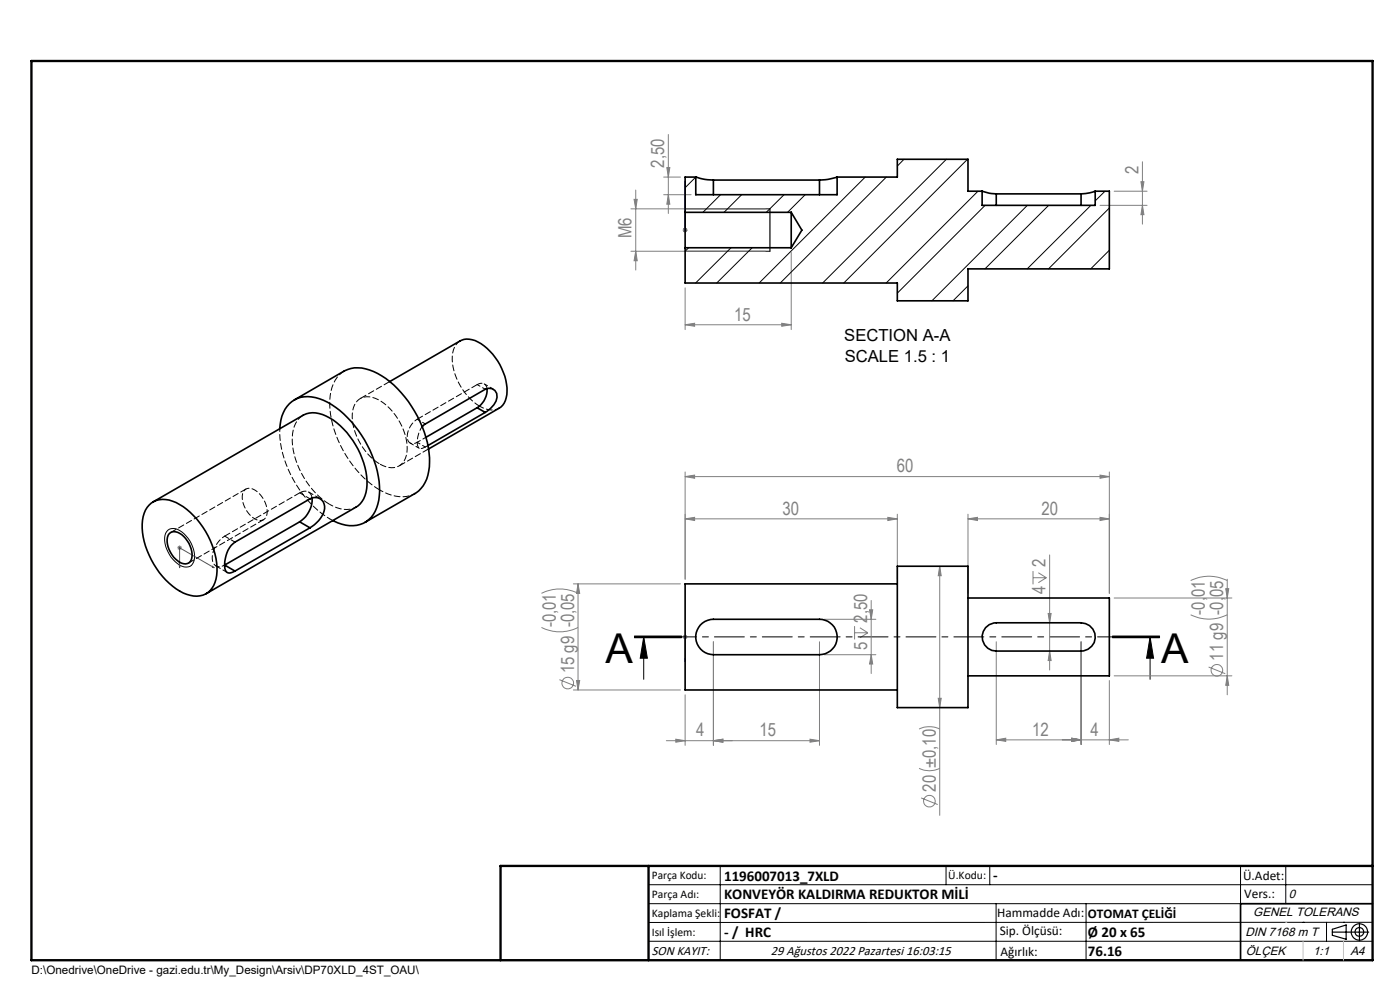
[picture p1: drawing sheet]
<svg xmlns="http://www.w3.org/2000/svg" width="297mm" height="210mm" viewBox="0 0 297 210" stroke-linecap="round" stroke-linejoin="round" font-family="sans-serif">
<g fill="none" stroke="#808080" stroke-width=".21">
<path d="M140.8 37.6h3.6M141.5 35.6h.6l-.3 2zM141.8 28.5v16.8M242 38.6h.7l-.3 2zM242.4 34.3v13.2M133.8 53.3h28.5M133.8 44.3h28.5M134.5 42.3h.7l-.3 2zM134.9 53.3l.3 2h-.7zM134.9 40.3v17M140.8 41.3h5.8M141.8 41.3l.3 2h-.6z"/>
<path d="M144.9 48.8h.9M145 48.4l.7 .8M145.3 48.3v1M145.7 48.4l-.7 .8M167.9 53.5v16.4M233.4 43.6h9.9M236.4 40.6h6.9M242.4 43.6l.3 1.9h-.7zM145.3 68.9l2.1-.3v.6zM145.3 61.1v8.8M145.3 68.9h22.6M165.8 68.6l2.1 .3-2.1 .3z"/>
<path d="M37.6 116.2h1M37.7 115.8l.8 .7M38.1 115.7v1M38.5 115.8l-.8 .7M145.3 110.1l2.1-.4v.7zM145.3 110.1h45.1M145.3 101.1l2.1-.3v.7zM145.3 100.1v22.8M145.3 101.1h90M188.3 109.7l2.1 .4-2.1 .3zM190.4 109.1v13.8M205.4 110.1l2-.4v.7z"/>
<path d="M205.4 110.1h29.9M205.4 109.1v16.8M222.7 117.7v24.4M233.4 109.7l1.9 .4-1.9 .3zM233.4 100.8l1.9 .3-1.9 .4zM235.3 100.1v25.8M114.9 133.1a8.6 8.6 0 0 0 7.7 0M114.9 125.9a8.6 8.6 0 0 1 7.7 0M121.6 123.9h22.8M122.6 123.9l.4 2h-.7zM122.6 123.9v22.5M144.9 135.1h.9"/>
<path d="M145 134.8l.7 .7M145.3 134.6v1M145.7 134.8l-.7 .7M151.3 136.1v22M173.8 136.1v22M174.8 138.9h11M174.8 131.4h11M181.3 132.8v2.8M181.3 134.2h2.8M182.4 133.2l1.7 1M184.1 134.2l-1.7 1.1M184.5 129.4h.6l-.3 2z"/>
<path d="M184.8 127.4v15.5M184.8 138.9l.3 2h-.6zM199.4 120.1l.3 2h-.7zM199.4 120.1v52.9M211.3 136.1v21.8M219.1 121.1v2.9M219.1 122.5h2.9M220.3 121.5l1.7 1M222 122.5l-1.7 1.1M222.4 130.1h.6l-.3 2zM222.7 138.1l.3 2h-.6zM229.3 136.1v21.8"/>
<path d="M236.4 126.9h24.9M252.6 130.4a8.6 8.6 0 0 0 7.7 0M252.6 123.1a8.6 8.6 0 0 1 7.7 0M260 124.9h.7l-.4 2zM260.3 122.9v24.5M118.7 144.2l3.5 1.4M121.6 146.4h22.8M122.3 144.3h.7l-.4 2.1zM141.4 157.1h32.4M143.4 156.8l1.9 .3-1.9 .3zM145.3 147.4v10.7M151.3 157.1l2.1-.3v.6z"/>
<path d="M171.8 156.8l2 .3-2 .3zM195 154.6a5.1 5.1 0 0 1 4.4 0M199 148.1h.7l-.3 2zM211.3 156.9l2.1-.3v.7zM211.3 156.9h28.1M227.4 156.6l1.9 .3-1.9 .4zM235.3 156.9l2-.3v.7zM235.3 144.3v13.6M236.4 143.4h24.9M256.4 141.5l3.5 1.4M260.3 143.4l.4 2h-.7zM195 163a4.8 4.8 0 0 0 4.4 0"/>
<path d="M195.4 169.3l3.5 1.4"/>
<circle cx="120.4" cy="144.9" r="1.24"/>
<circle cx="258.2" cy="142.2" r="1.23"/>
<circle cx="197.2" cy="170" r="1.24"/>
</g>
<g fill="none" stroke="#000" stroke-width=".21">
<path d="M145.3 44.3h18M145.3 53.3h18M35.6 112.5a2.63 2.63 0 0 1 3.5 .7 6.4 6.4 0 0 1 2 6 1.89 1.89 0 0 1-3 .7 6.8 6.8 0 0 1-3.1-6.3zM134.6 135.3h10zM134.6 135.1h10M134.6 134.9h10M136.6 135.1l.7 4.5h-1.5zM136.6 135.1v9M236 135.1h10M236 134.9h10M236 135.3h10M244 135.1l.7 4.5h-1.5z"/>
<path d="M244 135.1v9M137.6 187.7h153.6M137.6 191.7h153.6M137.6 199.7h153.6M152.8 183.7v20M200.7 183.7v4M210 183.7v4M211.3 191.7v12M230.4 191.7v12M263.2 183.7v20M272.8 183.7v8M276.4 195.6h.1"/>
<path d="M281.4 195.6v4.1M285 195.6h.1M291.2 195.6l-153.6 .1"/>
</g>
<g fill="none" stroke="#000" stroke-width=".25">
<path d="M163.3 44.3v9M282.6 197.7h7.8M282.6 197.1l3-.9v3l-3-.8zM288.4 195.8v3.8M106.2 203.7h185"/>
<circle cx="288.4" cy="197.7" r="1.74"/>
<circle cx="288.4" cy="197.7" r=".93"/>
</g>
<path d="M145.3 38.4v.6v-.6M145.3 38.4v10.4M145.3 48.7v.2zM145.3 48.8h.1M38 119.9l.2 .1-.1 .4zM38.1 120.4v-4.2l7.3 4.2M45 120.1l.4 .3-.4-.1zM145.3 135v.2zM145.3 135.1h.1M145.3 135.1v5.2M145.3 140.3v-.5v.5" fill="none" stroke="#00f" stroke-width=".21"/>
<path d="M246 135.1h-111.4" fill="none" stroke="#000" stroke-width=".21" stroke-dasharray="6.3 1.3 1.3 1.3" stroke-dashoffset="3.3"/>
<path d="M291.2 191.7h-28v12" fill="none" stroke="#000" stroke-width=".35"/>
<path d="M6.7 12.9h284.5v190.8h-284.5zM137.6 183.7v20M291.2 183.7h-185v20" fill="none" stroke="#000" stroke-width=".5"/>
<path d="M276.4 199.7v4M285 199.7v4" fill="none" stroke="#c0c0c0" stroke-width=".21"/>
<path d="M272.8 195.6h.1" fill="none" stroke="#c0c0c0" stroke-width=".25"/>
<path d="M244 135.1l.7 4.5h-1.5zM136.6 135.1l.7 4.5h-1.5z" fill="#000"/>
<g fill="#00f">
<path d="M145.3 139.8v.5zM145.3 135v.2z"/>
<path d="M38 119.9l.2 .1-.1 .4zM45 120.1l.4 .3-.4-.1z"/>
<path d="M145.3 48.7v.2zM145.3 38.4v.6zM145.3 48.7v.2zM145.3 38.4v.6z"/>
</g>
<g fill="#808080">
<path d="M188.3 109.7l2.1 .4-2.1 .3zM145.3 110.1l2.1-.4v.7zM151.3 157.1l2.1-.3v.6zM143.4 156.8l1.9 .3-1.9 .3z"/>
<path d="M233.4 109.7l1.9 .4-1.9 .3zM205.4 110.1l2-.4v.7z"/>
<path d="M165.8 68.6l2.1 .3-2.1 .3zM145.3 68.9l2.1-.3v.6z"/>
<path d="M242 38.6h.7l-.3 2zM242.4 43.6l.3 1.9h-.7z"/>
<path d="M122.3 144.3h.7l-.4 2.1zM122.6 123.9l.4 2h-.7zM260.3 143.4l.4 2h-.7zM260 124.9h.7l-.4 2z"/>
<path d="M184.8 138.9l.3 2h-.6zM184.5 129.4h.6l-.3 2z"/>
<path d="M134.9 53.3l.3 2h-.7zM134.5 42.3h.7l-.3 2z"/>
<path d="M222.4 130.1h.6l-.3 2zM222.7 138.1l.3 2h-.6zM199.4 120.1l.3 2h-.7zM199 148.1h.7l-.3 2z"/>
<path d="M141.8 41.3l.3 2h-.6zM141.5 35.6h.6l-.3 2z"/>
<path d="M145.3 101.1l2.1-.3v.7zM233.4 100.8l1.9 .3-1.9 .4zM151.3 157.1l2.1-.3v.6zM171.8 156.8l2 .3-2 .3zM211.3 156.9l2.1-.3v.7zM227.4 156.6l1.9 .3-1.9 .4zM227.4 156.6l1.9 .3-1.9 .4zM235.3 156.9l2-.3v.7z"/>
</g>
<g fill="none" stroke="#000" stroke-width=".35">
<path d="M147.6 37.6l1.9 .5 1.8 .1M147.6 37.6h-2.3v7.4M147.6 37.6v3.7h30v-3.7M151.3 38.2h22.5M151.3 38.2v3.1M173.8 38.2v3.1M177.6 37.6l-2 .5-1.8 .1M177.6 37.6h12.8v-3.8h15v6.8h3M145.3 45v7.6M145.3 52.6h22.6M145.3 45h22.6M167.9 45v7.6"/>
<path d="M167.9 45l2.2 3.8-2.2 3.8M208.4 40.6l1.5 .4 1.4 .1M208.4 40.6v3h23.9v-3M211.3 41.1h18M211.3 41.1v2.5M229.3 41.1v2.5M232.3 40.6l-1.2 .3-1.8 .2M232.3 40.6h3v16.4h-29.9v6.8h-15v-3.8h-45.1v-7.4M59.3 90.9a6.7 6.7 0 0 1 3.8-6.4 8.9 8.9 0 0 1 8.1 1.9 23.8 23.8 0 0 1 9.3 17.8 7.1 7.1 0 0 1-3.5 6.8 7.3 7.3 0 0 1-6.4-.6M62.4 84.8l10.6-6.1a7.3 7.3 0 0 1 7.1 .5 23.2 23.2 0 0 1 11 18.9 7.3 7.3 0 0 1-3.1 6.6l-10.6 6.1M82.7 81l14.9-8.7a4.3 4.3 0 0 1 4.5 .6 12.6 12.6 0 0 1 5.4 10.8 3.6 3.6 0 0 1-1.6 2.9l-15 8.6M101.2 86.5l-10.9 6.3"/>
<path d="M101.2 86.5l1.7 1M102.9 87.5a4.2 4.2 0 0 0 2.5-4 1.67 1.67 0 0 0-2.5-.9l-12.7 7.3-.6 .6M102.9 87.5l-12.1 7M103.3 82.5a4.6 4.6 0 0 1-2.1 4M31.6 107.1a4.7 4.7 0 0 1 5.8-.5 16.9 16.9 0 0 1 8.6 15.5 4.4 4.4 0 0 1-4.9 4.3 12.1 12.1 0 0 1-7.9-5.8 15 15 0 0 1-2.8-11 4.8 4.8 0 0 1 1.2-2.5zM32.5 106.5l31.8-18.4a5.4 5.4 0 0 1 5.6 .5 17 17 0 0 1 7.9 15.1 5.1 5.1 0 0 1-2.2 3.9l-31.9 18.3M35.9 113.2a2.16 2.16 0 0 1 3.1 .6 5.1 5.1 0 0 1 1.5 5 1.74 1.74 0 0 1-2.8 .1 5.2 5.2 0 0 1-2-5.3zM63.6 110.7l-15.9 9.2 2.1 1.2M63.6 110.7l2.2 1.3M65.8 112a5.7 5.7 0 0 0 3.1-4.6 2.02 2.02 0 0 0-3.1-1.6l-16 9.2a6.1 6.1 0 0 0-2 5.9 1.03 1.03 0 0 0 1.6 .4l.4-.2M65.8 112l-16 9.1M66.2 105.6a5.6 5.6 0 0 1-2.6 5.1"/>
<path d="M148.6 132.6a3.8 3.8 0 0 1 2.7-1.2h22.5a3.8 3.8 0 0 1 3.8 3.7 3.8 3.8 0 0 1-3.8 3.8h-22.5a3.8 3.8 0 0 1-3.4-2.3 3.8 3.8 0 0 1 .7-4zM190.4 120.1h15v30h-15zM190.4 123.9h-45.1v22.5h45.1M205.4 126.9h29.9v16.5h-29.9M209.1 133.1l.8-.6 1.4-.4h18a3 3 0 0 1 3 3 3 3 0 0 1-3 3h-18a3 3 0 0 1-2.7-1.8 3 3 0 0 1 .5-3.2z"/>
</g>
<g fill="none" stroke="#000" stroke-width=".21">
<path d="M147.6 37.6l-2.3 2.2M183.6 37.6l-22.6 22.4M188 37.6l-22.5 22.4M191.8 33.8l-1.4 1.4M200.8 33.8l-26.3 26.2M205.2 33.8l-26.2 26.2M146.1 52.6l-.8 .7M152.9 41.3l-3.8 3.7M155.1 52.6l-7.5 7.4M157.3 41.3l-3.7 3.7M159.6 52.6l-7.6 7.4M166.3 41.3l-3.7 3.7"/>
<path d="M170.8 41.3l-3.7 3.7M207.5 40.6l-19.5 19.4M209 43.6l-18.6 18.6M217.9 43.6l-20.2 20.2M222.5 43.6l-13.5 13.4M231.4 43.6l-13.5 13.4M234.4 40.6l-2.1 2M235.3 53.1l-3.9 3.9M235.3 44.1l-12.9 12.9M205.4 60.6l-3.2 3.2"/>
</g>
<path d="M87 94l1.9 1.1M88.5 93.8l1.9-1.1M104.7 82.5l-2-1.1M69.9 107a5.7 5.7 0 0 0 5.7 .6M80.6 103.9a7.4 7.4 0 0 0 7.5 .8" fill="none" stroke="#000" stroke-width=".21" stroke-dasharray="1.3 .6" stroke-dashoffset=".5"/>
<path d="M64.3 88.1a5.7 5.7 0 0 0-2.3 5.6 17.7 17.7 0 0 0 7.9 13.3M82.7 80.9l-6.3 3.6M84.7 98.8l6.2-3.6M66.2 105.6a1.56 1.56 0 0 0-1-1.4 1.56 1.56 0 0 0-1.6 .3" fill="none" stroke="#000" stroke-width=".21" stroke-dasharray="1.3 .6" stroke-dashoffset="-.1"/>
<path d="M90.2 94.8l-1.1 .4-.4-.3a4.9 4.9 0 0 1 .9-4.4M90.8 94.5l-.6 .3M47.7 113.7l2.2 1.3M63.6 104.5l2.2 1.3" fill="none" stroke="#000" stroke-width=".21" stroke-dasharray="1.3 .6" stroke-dashoffset=".3"/>
<path d="M59.4 90.9a23.2 23.2 0 0 0 10.5 19.2M88.5 88.9a4.2 4.2 0 0 0-1.9 4.7 1.28 1.28 0 0 0 1.9 .2M47.7 113.7a5.3 5.3 0 0 0-2.5 5.7 1.56 1.56 0 0 0 2.5 .5M54 110.1a1.66 1.66 0 0 0 2 .1 1.66 1.66 0 0 0 .7-1.9 5.5 5.5 0 0 0-3.5-4.7 1.63 1.63 0 0 0-1.8 2.1 5.9 5.9 0 0 0 2.6 4.4" fill="none" stroke="#000" stroke-width=".21" stroke-dasharray="1.3 .6" stroke-dashoffset=".7"/>
<path d="M73.1 78.7a7.6 7.6 0 0 0-3.2 7.1 23.5 23.5 0 0 0 10.7 18.1M97.6 72.3a4.1 4.1 0 0 0-1.7 4 12.9 12.9 0 0 0 5.9 9.9M101.2 81.6l-12.7 7.3M40 119.4l15.9-9.2M52.2 103.7l-16 9.2M63.6 104.5l-15.9 9.2" fill="none" stroke="#000" stroke-width=".21" stroke-dasharray="1.3 .6"/>
<path d="M101.8 86.2a4 4 0 0 0 4.1 .4M69.9 110.1l.7 .3" fill="none" stroke="#000" stroke-width=".21" stroke-dasharray="1.3 .6" stroke-dashoffset=".4"/>
<path d="M80.6 98.4a3.7 3.7 0 0 0 4.8-.2 7.2 7.2 0 0 0 .2-7 11.3 11.3 0 0 0-6.6-6.9 3.2 3.2 0 0 0-4.2 2.8 12.4 12.4 0 0 0 5.8 11.3" fill="none" stroke="#000" stroke-width=".21" stroke-dasharray="1.3 .6" stroke-dashoffset="-.2"/>
<path d="M88.5 88.9l1.7 1M88.5 93.8l1.7 1M101.2 81.6l1.8 1" fill="none" stroke="#000" stroke-width=".21" stroke-dasharray="1.3 .6" stroke-dashoffset=".6"/>
<path d="M103.3 82.4a1.25 1.25 0 0 0-.7-1.1 1.25 1.25 0 0 0-1.4 .3M67.9 105.8l-2.4-1.4M45.8 120l2.4 1.4" fill="none" stroke="#000" stroke-width=".21" stroke-dasharray="1.3 .6" stroke-dashoffset=".2"/>
<g font-size="8.7">
<text x="128.4" y="140.5">A</text>
<text x="246.3" y="140.5">A</text>
</g>
<g font-size="3.9" fill="#808080">
<text x="140.9" y="35.6" transform="rotate(-90 140.9 35.6)">2,50</text>
<text x="241.5" y="36.9" transform="rotate(-90 241.5 36.9)">2</text>
<text x="134" y="50.5" transform="rotate(-90 134 50.5)">M6</text>
<text x="155.8" y="68">15</text>
<text x="190.3" y="100.2">60</text>
<text x="166" y="109.2">30</text>
<text x="220.9" y="109.2">20</text>
<text x="221.8" y="120.4" transform="rotate(-90 221.8 120.4)">2</text>
<text x="221.8" y="126.1" transform="rotate(-90 221.8 126.1)">4</text>
<text x="255.6" y="130.4" transform="rotate(-90 255.6 130.4)">-0,01</text>
<text x="117.9" y="133.1" transform="rotate(-90 117.9 133.1)">-0,01</text>
<text x="184" y="137.8" transform="rotate(-90 184 137.8)">5</text>
<text x="184" y="132.1" transform="rotate(-90 184 132.1)">2,50</text>
<text x="121.8" y="142.8" transform="rotate(-90 121.8 142.8)">15 g9 -0,05</text>
<text x="259.5" y="140.1" transform="rotate(-90 259.5 140.1)">11 g9 -0,05</text>
<text x="147.7" y="156.2">4</text>
<text x="161.2" y="156.2">15</text>
<text x="219" y="156">12</text>
<text x="231.3" y="156">4</text>
<text x="198.5" y="167.9" transform="rotate(-90 198.5 167.9)">20 ±0,10</text>
</g>
<g font-size="3.5">
<text x="179.1" y="72.3">SECTION A-A</text>
<text x="179.2" y="76.8">SCALE 1.5 : 1</text>
</g>
<g font-size="3.2">
<text x="153.6" y="186.8">1196007013_7XLD</text>
<text x="153.6" y="190.8">KONVEYÖR KALDIRMA REDUKTOR MİLİ</text>
<text x="210.7" y="186.6">-</text>
<text x="153.6" y="194.8">FOSFAT /</text>
<text x="153.6" y="198.8">- / HRC</text>
<text x="230.8" y="198.7">Ø 20 x 65</text>
<text x="230.8" y="202.8">76.16</text>
</g>
<g font-size="2.8">
<text x="263.7" y="186.7">Ü.Adet:</text>
<text x="263.9" y="190.5">Vers.:</text>
<text x="211.5" y="194.5">Hammadde Adı:</text>
<text x="230.8" y="194.7">OTOMAT ÇELİĞİ</text>
<text x="138.3" y="202.6">SON KAYIT:</text>
<text x="163.6" y="202.6">29 Ağustos 2022 Pazartesi 16:03:15</text>
<text x="212.1" y="198.4">Sip. Ölçüsü:</text>
<text x="212.2" y="202.7">Ağırlık:</text>
</g>
<g font-size="2.6">
<text x="273.4" y="190.4">0</text>
<text x="265.9" y="194.4">GENEL TOLERANS</text>
<text x="264.2" y="198.5">DIN 7168 m T</text>
<text x="264.3" y="202.6">ÖLÇEK</text>
<text x="278.5" y="202.6">1:1</text>
<text x="286.5" y="202.6">A4</text>
</g>
<g font-size="2.5">
<text x="138.3" y="186.4">Parça Kodu:</text>
<text x="138.3" y="190.5">Parça Adı:</text>
<text x="201.2" y="186.5">Ü.Kodu:</text>
<text x="138.3" y="194.5">Kaplama Şekli:</text>
<text x="138.3" y="198.6">Isıl İşlem:</text>
<text x="6.7" y="206.7">D:\Onedrive\OneDrive - gazi.edu.tr\My_Design\Arsiv\DP70XLD_4ST_OAU\</text>
</g>
</svg>
